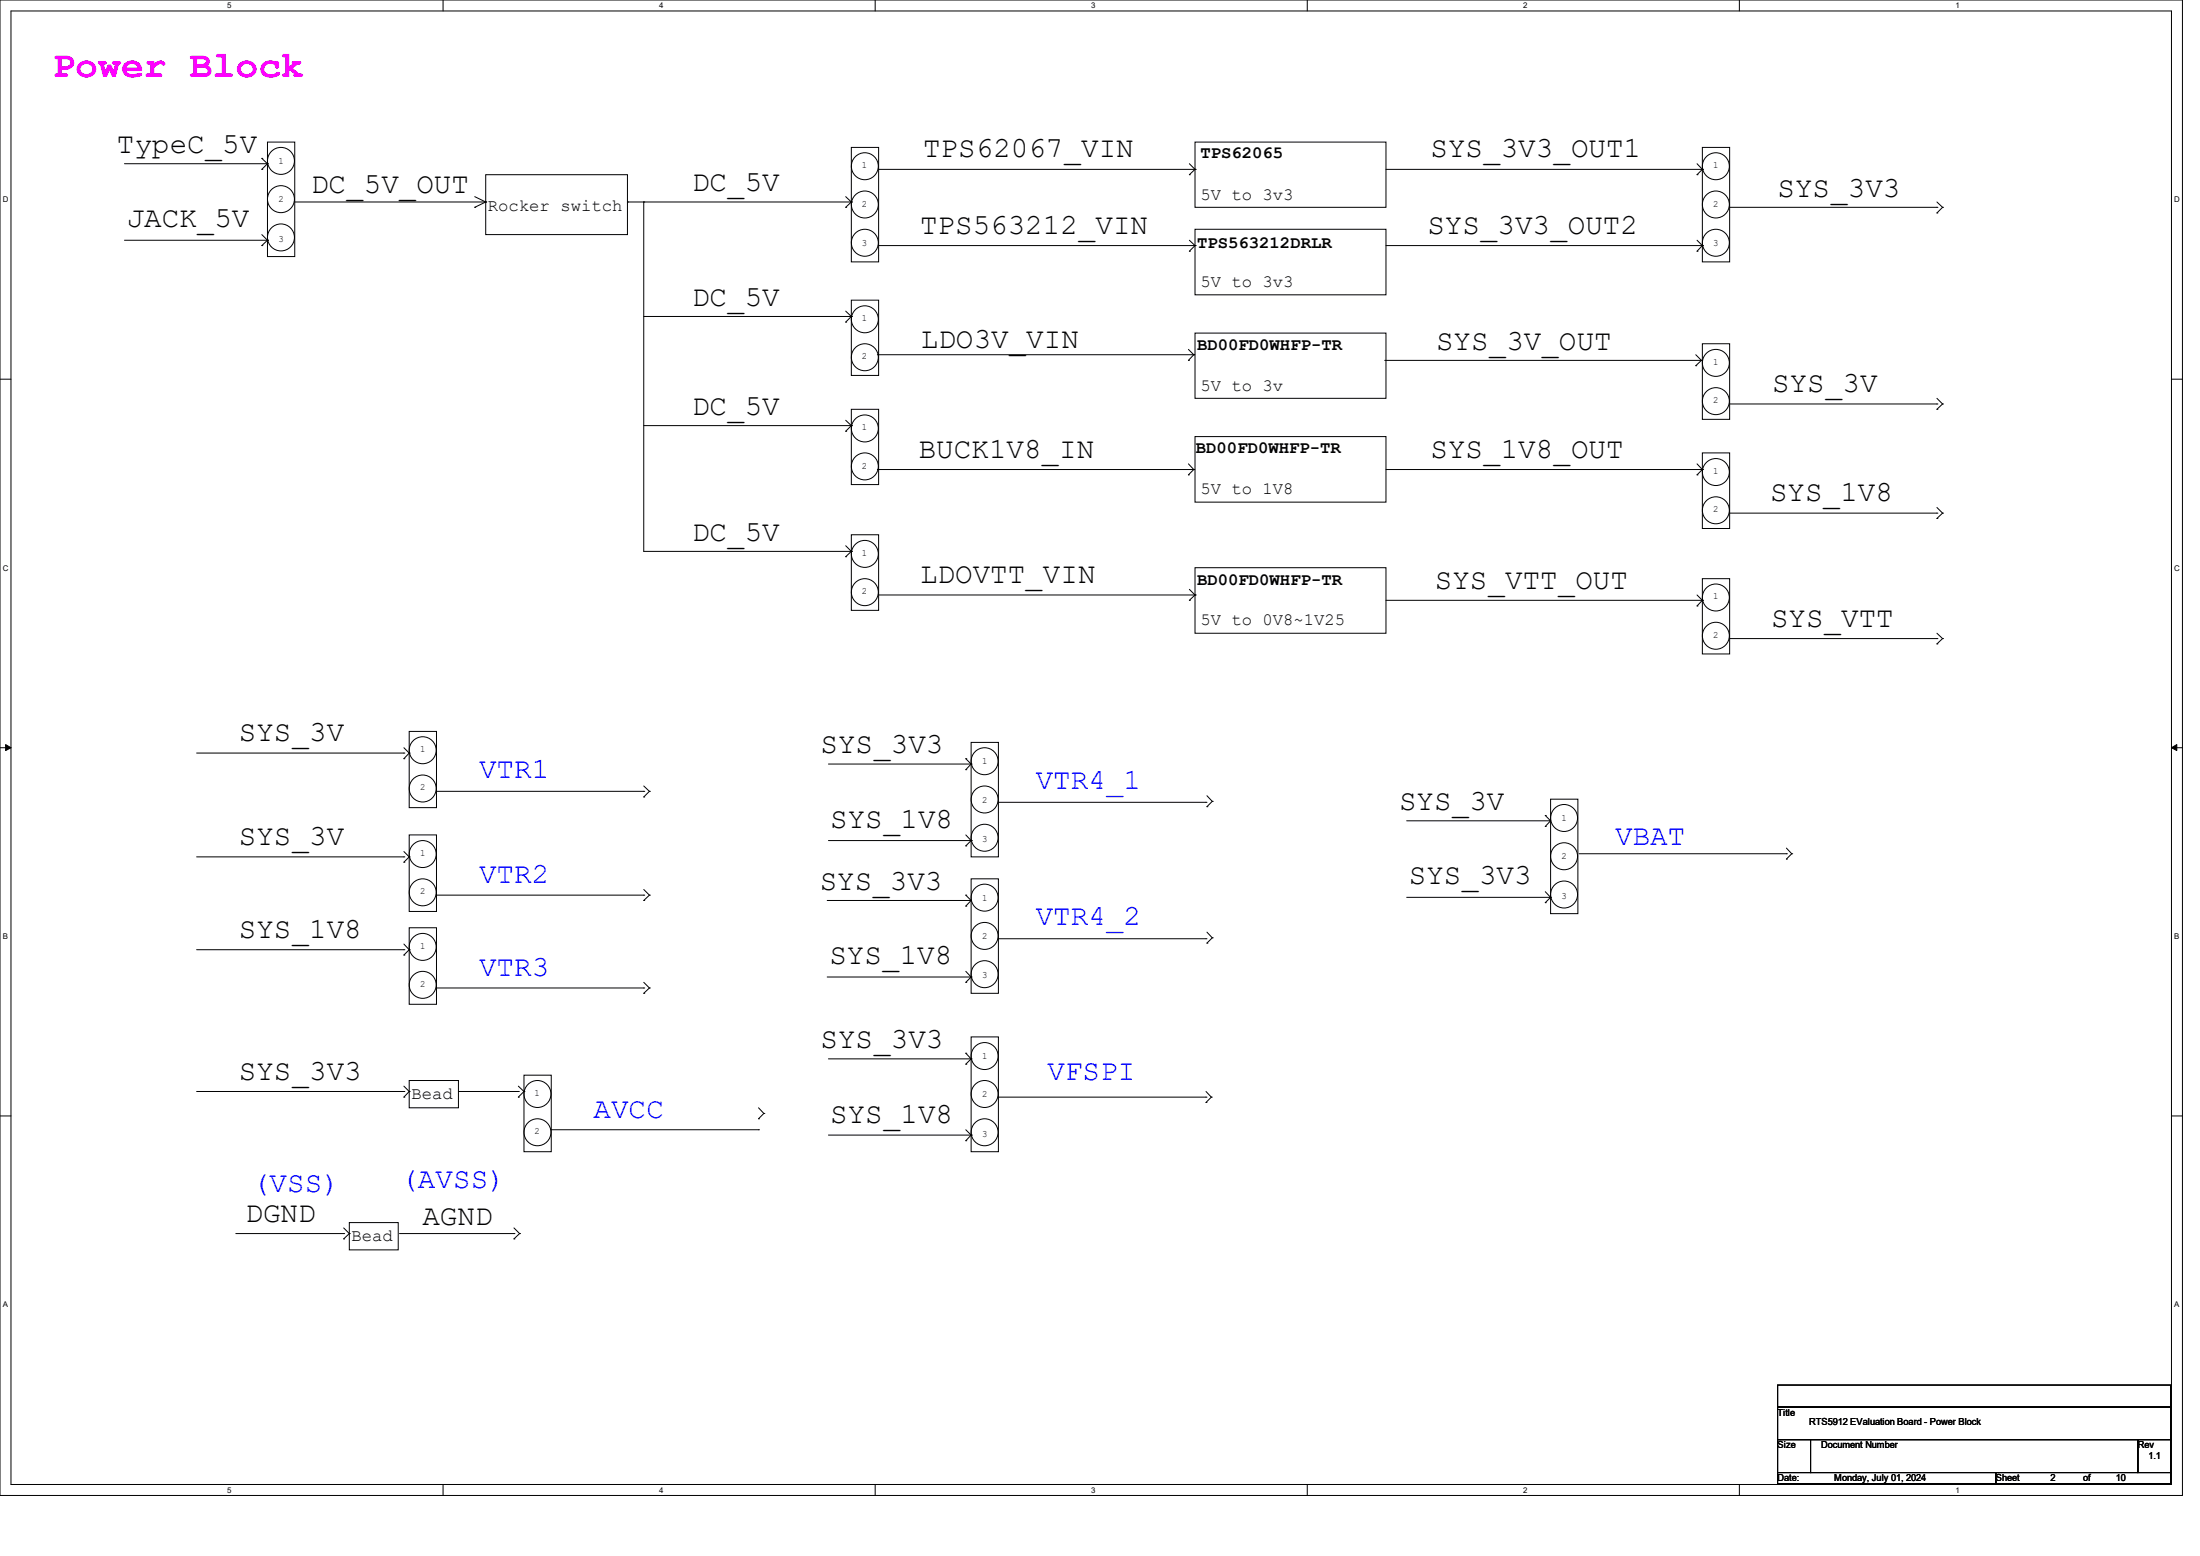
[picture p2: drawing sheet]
<svg xmlns="http://www.w3.org/2000/svg" width="297mm" height="210mm" viewBox="0 0 297 210" stroke-linecap="round" stroke-linejoin="round" font-family="sans-serif">
<path d="M0 0h294.6v201.8h-294.6zM1.5 1.5h291.7v198.9h-291.7z" fill="none" stroke="#000" stroke-width=".14"/>
<g fill="#fff">
<path d="M30.6 .2h.6v1.2h-.6z"/>
<path d="M30.6 200.5h.6v1.2h-.6z"/>
</g>
<path d="M59.8 0v1.5M59.8 200.4v1.4" fill="none" stroke="#000" stroke-width=".14"/>
<g fill="#fff">
<path d="M89 .2h.6v1.2h-.6z"/>
<path d="M89 200.5h.6v1.2h-.6z"/>
</g>
<path d="M118.2 0v1.5M118.2 200.4v1.4" fill="none" stroke="#000" stroke-width=".14"/>
<g fill="#fff">
<path d="M147.3 .2h.6v1.2h-.6z"/>
<path d="M147.3 200.5h.6v1.2h-.6z"/>
</g>
<path d="M176.5 0v1.5M176.5 200.4v1.4" fill="none" stroke="#000" stroke-width=".14"/>
<g fill="#fff">
<path d="M205.7 .2h.5v1.2h-.5z"/>
<path d="M205.7 200.5h.5v1.2h-.5z"/>
</g>
<path d="M234.8 0v1.5M234.8 200.4v1.4" fill="none" stroke="#000" stroke-width=".14"/>
<g fill="#fff">
<path d="M264 .2h.6v1.2h-.6z"/>
<path d="M264 200.5h.6v1.2h-.6z"/>
<path d="M.4 26.3h.7v1.2h-.7z"/>
<path d="M293.5 26.3h.8v1.2h-.8z"/>
<path d="M.4 76h.7v1.2h-.7z"/>
<path d="M293.5 76h.8v1.2h-.8z"/>
</g>
<path d="M0 51.2h1.5M293.2 51.2h1.4" fill="none" stroke="#000" stroke-width=".14"/>
<g fill="#fff">
<path d="M.4 125.8h.7v1.2h-.7z"/>
<path d="M293.5 125.8h.8v1.2h-.8z"/>
</g>
<path d="M0 100.9h1.5M293.2 100.9h1.4" fill="none" stroke="#000" stroke-width=".14"/>
<path d="M.8 100.5l.7 .4-.7 .4zM293.2 100.9l.7-.4v.8z" fill="#000" stroke="#000" stroke-width=".14"/>
<g fill="#fff">
<path d="M.4 175.5h.7v1.2h-.7z"/>
<path d="M293.5 175.5h.8v1.2h-.8z"/>
</g>
<g fill="none" stroke="#000" stroke-width=".14">
<path d="M36.1 19.2h3.7v15.4h-3.7zM114.9 19.9h3.7v15.4h-3.7zM161.3 19.2h25.8v8.8h-25.8zM229.8 19.9h3.7v15.4h-3.7zM16.8 32.4h19.3M16.8 22.1h19.3M35.3 21.4h.1M35.3 22.9h.1M35.3 33.1h.1M35.3 21.4l.8 .7M35.3 31.7l.8 .7M36.1 32.4h.1"/>
<path d="M36.1 22.1h.1M36.1 22.1l-.8 .8M36.1 32.4l-.8 .7M39.8 27.3h25.8M64.1 28h.1M64.1 26.5l1.5 .8M65.6 23.6h19.1v8.1h-19.1zM65.6 27.3h.1M65.6 27.3l-1.5 .7M84.7 27.3h.1M84.7 27.3h30.2M86.9 27.3h.1"/>
<path d="M86.9 27.3v47.1h28M114.2 28h.1M114.2 26.5l.7 .8M114.9 27.3h.1M114.9 27.3l-.7 .7M118.6 22.9h42.7M118.6 33.1h42.7M160.6 23.6h.1M160.6 33.9h.1M160.6 22.1l.7 .8M160.6 32.4l.7 .7M161.3 30.9h25.8v8.9h-25.8z"/>
<path d="M161.3 22.9h.1M161.3 33.1h.1M161.3 22.9l-.7 .7M161.3 33.1l-.7 .8M187.1 22.9h42.7M187.1 33.1h42.7M229.1 23.6h.1M229.1 33.9h.1M229.1 22.1l.7 .8M229.1 32.4l.7 .7M229.8 22.9h.1M229.8 33.1h.1"/>
<path d="M229.8 22.9l-.7 .7M229.8 33.1l-.7 .8M233.5 28h28M261.5 28h.1M261.5 28.7h.1M261.5 27.3l.8 .7M262.3 28h.1M262.3 28l-.8 .7M86.9 42.7h28M86.9 57.4h28M114.2 43.5h.1M114.2 58.2h.1"/>
<path d="M114.2 42l.7 .7M114.2 56.7l.7 .7M114.9 40.5h3.7v10.2h-3.7zM114.9 55.2h3.7v10.2h-3.7zM114.9 42.7h.1M114.9 57.4h.1M114.9 42.7l-.7 .8M114.9 57.4l-.7 .8M118.4 47.9h42.8M160.4 48.6h.1M160.4 47.2l.8 .7M161.2 47.9h.1"/>
<path d="M161.2 47.9l-.8 .7M161.3 45h25.8v8.8h-25.8zM161.3 58.9h25.8v8.9h-25.8zM186.9 48.6h42.8M228.9 49.4h.1M228.9 47.9l.8 .7M229.7 48.6h.1M229.7 48.6l-.8 .8M229.8 46.4h3.7v10.2h-3.7zM233.5 54.5h28M261.5 54.5h.1M261.5 55.2h.1"/>
<path d="M261.5 53.8l.8 .7M262.3 54.5h.1M262.3 54.5l-.8 .7M114.2 75.1h.1M114.2 73.7l.7 .7M114.9 72.2h3.7v10.2h-3.7zM114.9 74.4h.1M114.9 74.4l-.7 .7M118.4 63.4h42.8M160.4 64.1h.1M160.4 62.6l.8 .8M160.6 79.5l.7 .8"/>
<path d="M161.2 63.4h.1M161.2 63.4l-.8 .7M161.3 76.6h25.8v8.9h-25.8zM187.1 63.4h42.7M229.1 64.1h.1M229.1 62.6l.7 .8M229.8 61.1h3.7v10.2h-3.7zM229.8 78.1h3.7v10.2h-3.7zM229.8 63.4h.1M229.8 63.4l-.7 .7M233.5 69.3h28M261.5 69.3h.1"/>
<path d="M261.5 70h.1M261.5 68.5l.8 .8M262.3 69.3h.1M262.3 69.3l-.8 .7M55.2 98.7h3.7v10.3h-3.7zM118.6 80.3h42.7M160.6 81h.1M161.3 80.3h.1M161.3 80.3l-.7 .7M187.1 81h42.7M229.1 81.8h.1M229.1 80.3l.7 .7"/>
<path d="M229.8 81h.1M229.8 81l-.7 .8M233.5 86.2h28M261.5 86.2h.1M261.5 86.9h.1M261.5 85.5l.8 .7M262.3 86.2h.1M262.3 86.2l-.8 .7M26.5 101.6h28M26.5 115.7h28M54.5 101.6h.1M54.5 102.4h.1"/>
<path d="M54.5 115.7h.1M54.5 116.4h.1M54.5 100.9l.7 .7M54.5 114.9l.7 .8M55.2 112.7h3.7v10.3h-3.7zM55.2 101.6h.1M55.2 115.7h.1M55.2 101.6l-.7 .8M55.2 115.7l-.7 .7M58.9 106.8h28M86.9 106.8h.1M86.9 107.6h.1"/>
<path d="M86.9 106.1l.8 .7M87.7 106.8h.1M87.7 106.8l-.8 .8M111.8 113.5h19.3M111.8 103.1h19.3M130.4 102.4h.1M130.4 103.9h.1M130.4 114.2h.1M130.4 102.4l.7 .7M130.4 112.7l.7 .8M131.1 100.2h3.7v15.5h-3.7zM131.1 118.6h3.7v15.5h-3.7z"/>
<path d="M131.1 113.5h.1M131.1 103.1h.1M131.1 103.1l-.7 .8M131.1 113.5l-.7 .7M134.8 108.3h28M162.8 108.3h.1M162.9 108.9h.1M162.9 107.4l.8 .8M163.7 108.2h.1M163.7 108.2l-.8 .7M189.9 110.8h19.3M208.6 110.1h.1"/>
<path d="M208.6 111.5h.1M208.6 110.1l.7 .7-.7 .7M209.2 110.8h.1M209.3 107.9h3.7v15.4h-3.7zM213.2 115.2h28M241.2 115.2h.1M241.2 116h.1M241.2 114.5l.7 .7M241.9 115.2h.1M241.9 115.2l-.7 .8M26.5 128.2h28M54.5 128.2h.1"/>
<path d="M54.5 128.9h.1M54.5 127.4l.7 .8M55.2 125.2h3.7v10.4h-3.7zM55.2 128.2h.1M55.2 128.2l-.7 .7M58.9 120.8h28M58.9 133.3h28M86.9 120.8h.1M86.9 121.5h.1M86.9 133.3h.1M86.9 134.1h.1M86.9 120.1l.8 .7"/>
<path d="M86.9 132.6l.8 .7M87.7 120.8h.1M87.7 133.3h.1M87.7 120.8l-.8 .7M87.7 133.3l-.8 .8M111.7 131.9h19.3M111.7 121.5h19.3M130.4 120.8h.1M130.4 122.3h.1M130.4 132.6h.1M130.4 120.8l.7 .7-.7 .8M130.4 131.1l.7 .8"/>
<path d="M131 131.9h.1M131 121.5h.1M131.1 140h3.7v15.4h-3.7zM131.1 131.9h.1M131.1 131.9l-.7 .7M134.8 126.7h28M162.8 126.7h.1M162.9 127.3h.1M162.9 125.8l.8 .8M163.7 126.6h.1M163.7 126.6l-.8 .7M189.9 121.1h19.3"/>
<path d="M208.6 121.8h.1M208.6 120.4l.7 .7M209.2 121.1h.1M209.3 121.1h.1M209.3 121.1l-.7 .7M0 150.6h1.5M26.5 147.3h28M54.5 147.3h.1M54.5 148.1h.1M54.5 146.6l.7 .7M55.2 145.8h6.7v3.7h-6.7zM55.2 147.3h.1"/>
<path d="M55.2 147.3l-.7 .8M61.9 147.3h8.1M70 147.3h.1M70 148.1h.1M70 146.6l.7 .7M70.7 145.1h3.7v10.3h-3.7zM70.7 147.3h.1M70.7 147.3l-.7 .8M74.4 152.5h28M102.4 151h.1M102.4 152.5h.1M102.4 149.5l.7 .8"/>
<path d="M103.1 150.3h.1M103.1 150.3l-.7 .7M111.8 153.2h19.3M111.8 142.9h19.3M130.4 142.2h.1M130.4 143.6h.1M130.4 154h.1M130.4 142.2l.7 .7M130.4 152.5l.7 .7M131.1 153.2h.1M131.1 142.9h.1M131.1 142.9l-.7 .7"/>
<path d="M131.1 153.2l-.7 .8M134.8 148.1h28M162.8 148.1h.1M162.8 148.8h.1M162.8 147.3l.7 .8M163.5 148.1h.1M163.5 148.1l-.7 .7M293.2 150.6h1.4M31.8 166.5h14.6M46.4 166.5h.1M46.4 167.2h.1M46.4 165.7l.8 .8"/>
<path d="M47.2 165h6.6v3.7h-6.6zM47.2 166.5h.1M47.2 166.5l-.8 .7M53.9 166.5h15.5M69.4 167.2h.1M69.4 166.5h.1M69.4 165.7l.7 .8M70.1 166.5h.1M70.1 166.5l-.7 .7M240 186.9h53v3h-53zM240 189.9h53v4.4h-53zM240 194.3h4.4v4.5h-4.4z"/>
<path d="M240 198.8h29.5v1.4h-29.5zM244.4 194.3h44.2v4.5h-44.2zM269.5 198.8h23.5v1.4h-23.5zM288.6 194.3h4.4v4.5h-4.4z"/>
<circle cx="37.9" cy="32" r="1.82"/>
<circle cx="37.9" cy="21.7" r="1.82"/>
<circle cx="37.9" cy="26.9" r="1.82"/>
<circle cx="116.8" cy="27.6" r="1.82"/>
<circle cx="116.8" cy="32.8" r="1.82"/>
<circle cx="116.8" cy="22.4" r="1.82"/>
<circle cx="231.6" cy="22.4" r="1.82"/>
<circle cx="231.6" cy="32.8" r="1.82"/>
<circle cx="231.6" cy="27.6" r="1.82"/>
<circle cx="116.8" cy="48.2" r="1.82"/>
<circle cx="116.8" cy="43.1" r="1.82"/>
<circle cx="116.8" cy="57.8" r="1.82"/>
<circle cx="231.6" cy="54.1" r="1.82"/>
<circle cx="231.6" cy="49" r="1.82"/>
<circle cx="116.8" cy="62.9" r="1.82"/>
<circle cx="116.8" cy="79.9" r="1.82"/>
<circle cx="116.8" cy="74.8" r="1.82"/>
<circle cx="231.6" cy="63.7" r="1.82"/>
<circle cx="231.6" cy="68.9" r="1.82"/>
<circle cx="231.6" cy="80.6" r="1.82"/>
<circle cx="231.6" cy="85.8" r="1.82"/>
<circle cx="57.1" cy="115.3" r="1.82"/>
<circle cx="57.1" cy="106.4" r="1.82"/>
<circle cx="57.1" cy="101.3" r="1.82"/>
<circle cx="132.9" cy="113.1" r="1.82"/>
<circle cx="132.9" cy="107.9" r="1.82"/>
<circle cx="132.9" cy="102.7" r="1.82"/>
<circle cx="211.2" cy="115.6" r="1.82"/>
<circle cx="211.2" cy="110.4" r="1.82"/>
<circle cx="57.1" cy="132.9" r="1.82"/>
<circle cx="57.1" cy="120.4" r="1.82"/>
<circle cx="57.1" cy="127.8" r="1.82"/>
<circle cx="132.9" cy="131.5" r="1.82"/>
<circle cx="132.9" cy="121.2" r="1.82"/>
<circle cx="132.9" cy="126.3" r="1.82"/>
<circle cx="211.2" cy="120.7" r="1.82"/>
<circle cx="72.6" cy="147.7" r="1.82"/>
<circle cx="72.6" cy="152.8" r="1.82"/>
<circle cx="132.9" cy="147.7" r="1.82"/>
<circle cx="132.9" cy="142.5" r="1.82"/>
<circle cx="132.9" cy="152.8" r="1.82"/>
</g>
<text font-size="5.1" fill="#f0f" x="7.1" y="10.5">Power Block</text>
<g font-size="3.9">
<text x="15.8" y="20.7">TypeC_5V</text>
<text x="124.6" y="21.1">TPS62067_VIN</text>
<text x="193.1" y="21.1">SYS_3V3_OUT1</text>
<text x="42" y="26">DC_5V_OUT</text>
<text x="93.4" y="25.8">DC_5V</text>
<text x="240" y="26.6">SYS_3V3</text>
<text x="17.1" y="30.7">JACK_5V</text>
<text x="124.2" y="31.6">TPS563212_VIN</text>
<text x="192.7" y="31.6">SYS_3V3_OUT2</text>
<text x="93.4" y="41.3">DC_5V</text>
<text x="124.3" y="47">LDO3V_VIN</text>
<text x="193.9" y="47.2">SYS_3V_OUT</text>
<text x="239.3" y="52.9">SYS_3V</text>
<text x="93.4" y="56">DC_5V</text>
<text x="124" y="61.8">BUCK1V8_IN</text>
<text x="193.1" y="61.8">SYS_1V8_OUT</text>
<text x="239" y="67.6">SYS_1V8</text>
<text x="93.4" y="73">DC_5V</text>
<text x="124.2" y="78.7">LDOVTT_VIN</text>
<text x="193.7" y="79.5">SYS_VTT_OUT</text>
<text x="239.1" y="84.6">SYS_VTT</text>
<text x="32.3" y="100.1">SYS_3V</text>
<text x="110.8" y="101.7">SYS_3V3</text>
<text x="112.1" y="111.7">SYS_1V8</text>
<text x="188.9" y="109.3">SYS_3V</text>
<text x="32.3" y="114.1">SYS_3V</text>
<text x="190.2" y="119.4">SYS_3V3</text>
<text x="110.7" y="120.1">SYS_3V3</text>
<text x="32.3" y="126.6">SYS_1V8</text>
<text x="112" y="130.1">SYS_1V8</text>
<text x="110.8" y="141.5">SYS_3V3</text>
<text x="32.3" y="145.8">SYS_3V3</text>
<text x="112.1" y="151.5">SYS_1V8</text>
<text x="33.1" y="164.9">DGND</text>
<text x="57" y="165.4">AGND</text>
</g>
<g font-size="3.9" fill="#00f">
<text x="64.7" y="105.1">VTR1</text>
<text x="139.8" y="106.4">VTR4_1</text>
<text x="64.7" y="119.2">VTR2</text>
<text x="218.1" y="114.1">VBAT</text>
<text x="139.8" y="124.8">VTR4_2</text>
<text x="64.7" y="131.7">VTR3</text>
<text x="141.4" y="145.8">VFSPI</text>
<text x="80.1" y="150.9">AVCC</text>
<text x="34" y="160.9">(VSS)</text>
<text x="54.1" y="160.3">(AVSS)</text>
</g>
<g font-size="2.3">
<text x="162.1" y="21.4">TPS62065</text>
<text x="65.9" y="28.4">Rocker switch</text>
<text x="162.1" y="27">5V to 3v3</text>
<text x="161.6" y="33.4">TPS563212DRLR</text>
<text x="162.1" y="38.7">5V to 3v3</text>
<text x="161.6" y="47.3">BD00FD0WHFP-TR</text>
<text x="162.1" y="52.7">5V to 3v</text>
<text x="161.5" y="61.1">BD00FD0WHFP-TR</text>
<text x="162.1" y="66.7">5V to 1V8</text>
<text x="161.6" y="79">BD00FD0WHFP-TR</text>
<text x="162.1" y="84.4">5V to 0V8~1V25</text>
<text x="55.5" y="148.3">Bead</text>
<text x="47.5" y="167.5">Bead</text>
</g>
<g font-size="1.3">
<text x="37.6" y="22.1">1</text>
<text x="116.4" y="22.7">1</text>
<text x="231.3" y="22.7">1</text>
<text x="37.6" y="27.3">2</text>
<text x="116.4" y="27.9">2</text>
<text x="231.3" y="27.9">2</text>
<text x="37.6" y="32.6">3</text>
<text x="116.4" y="33.2">3</text>
<text x="231.3" y="33.2">3</text>
<text x="116.4" y="43.4">1</text>
<text x="116.4" y="48.5">2</text>
<text x="231.3" y="49.2">1</text>
<text x="116.4" y="58.1">1</text>
<text x="231.3" y="54.4">2</text>
<text x="116.4" y="63.2">2</text>
<text x="231.3" y="64">1</text>
<text x="231.3" y="69.1">2</text>
<text x="116.4" y="75">1</text>
<text x="116.4" y="80.2">2</text>
<text x="231.3" y="80.9">1</text>
<text x="231.3" y="86.1">2</text>
<text x="56.7" y="101.6">1</text>
<text x="56.7" y="106.7">2</text>
<text x="132.6" y="103.2">1</text>
<text x="132.6" y="108.3">2</text>
<text x="132.6" y="113.6">3</text>
<text x="210.8" y="110.8">1</text>
<text x="56.7" y="115.5">1</text>
<text x="210.8" y="116">2</text>
<text x="56.7" y="120.7">2</text>
<text x="132.6" y="121.6">1</text>
<text x="210.8" y="121.3">3</text>
<text x="56.7" y="128.1">1</text>
<text x="132.6" y="126.7">2</text>
<text x="56.7" y="133.2">2</text>
<text x="132.6" y="132">3</text>
<text x="132.6" y="142.9">1</text>
<text x="72.2" y="148">1</text>
<text x="132.6" y="148.1">2</text>
<text x="72.2" y="153.1">2</text>
<text x="132.6" y="153.4">3</text>
<text x="240" y="191.1">Title</text>
<text x="240" y="195.5">Size</text>
<text x="244.3" y="192.3">RTS5912 EValuation Board - Power Block</text>
<text x="245.9" y="195.5">Document Number</text>
<text x="288.6" y="195.5">Rev</text>
<text x="290.1" y="197">1.1</text>
<text x="240" y="199.9">Date:</text>
<text x="247.6" y="199.9">Monday, July 01, 2024</text>
<text x="269.4" y="199.9">Sheet</text>
<text x="276.8" y="199.9">2</text>
<text x="281.3" y="199.9">of</text>
<text x="285.7" y="199.9">10</text>
</g>
<g font-size="1.1">
<text x="30.6" y="1.1">5</text>
<text x="89" y="1.1">4</text>
<text x="147.3" y="1.1">3</text>
<text x="205.7" y="1.1">2</text>
<text x="264" y="1.1">1</text>
<text x=".4" y="27.3">D</text>
<text x="293.5" y="27.3">D</text>
<text x=".4" y="77">C</text>
<text x="293.5" y="77">C</text>
<text x=".4" y="126.7">B</text>
<text x="293.5" y="126.7">B</text>
<text x=".4" y="176.4">A</text>
<text x="293.5" y="176.4">A</text>
<text x="30.6" y="201.5">5</text>
<text x="89" y="201.5">4</text>
<text x="147.3" y="201.5">3</text>
<text x="205.7" y="201.5">2</text>
<text x="264" y="201.5">1</text>
</g>
</svg>
